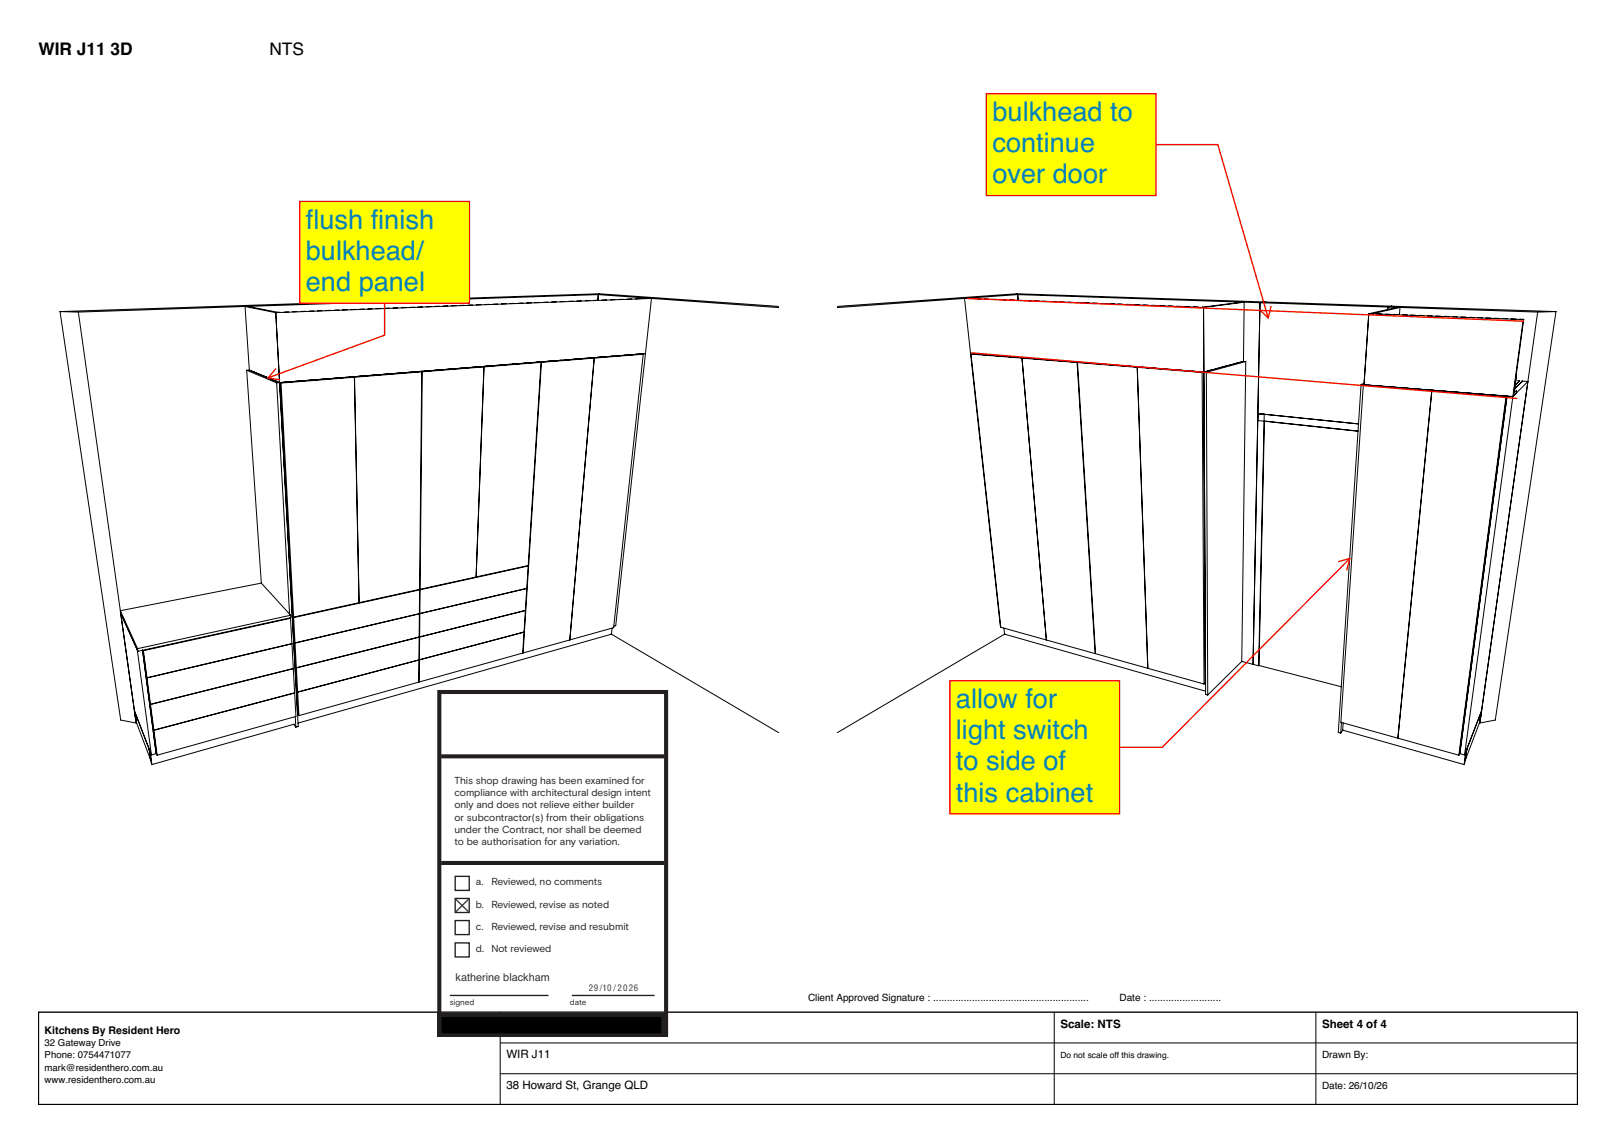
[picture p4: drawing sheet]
<svg xmlns="http://www.w3.org/2000/svg" width="420mm" height="297mm" viewBox="0 0 420 297" stroke-linecap="round" stroke-linejoin="round" font-family="sans-serif">
<g fill="none" stroke="#000" stroke-width=".26">
<path d="M64.4 79.6l7.8 1.6M103.4 80h-1.3M105.5 79.9h-1.2M107.7 79.8l-1.2 .1M109.8 79.7l-1.2 .1M112 79.7h-1.1M114.2 79.6h-1.3M116.4 79.5h-1.3M118.6 79.4l-1.3 .1M120.7 79.3l-1.3 .1M122.8 79.2l-1.1 .1M125 79.2h-1.2"/>
<path d="M127.2 79.1h-1.2M129.4 79h-1.2M131.6 78.9l-1.3 .1M133.7 78.8l-1.1 .1M135.9 78.7l-1.1 .1M138.1 78.7h-1.2M140.3 78.6h-1.3M142.4 78.5l-1.1 .1M144.6 78.4l-1.2 .1M146.8 78.3l-1.2 .1M148.9 78.3h-1.1M151.1 78.2h-1.2"/>
<path d="M153.3 78.1h-1.2M155.5 78l-1.3 .1M155.5 76.5l-135.1 4.6M155.5 76.5l-.1 1.6M155.5 76.5l46.9 3.4M155.8 76.3l-140.2 4.7M155.8 76.3l-.3 .2M155.8 76.3l46.6 3.3M157.7 77.9l-1.3 .1M159.8 77.8l-1.1 .1M162 77.8h-1.2M164.2 77.7h-1.2"/>
<path d="M166.3 77.6h-1.1M168.6 77.5l-1.3 .1M250.7 77.5l62.1 2.4M250.7 77.5l1.5 14.4M250.9 77.5h-.2M251.5 77.5l1.1 .1M253.7 77.6h1.1M255.8 77.7h1.2M258 77.8h1.2M260.1 77.8l1.3 .1M262.4 77.9l1.2 .1M264.2 76.3l-46.6 3.3"/>
<path d="M264.2 76.3l.3 .2M264.2 76.3l97.5 3.3M264.5 78l1.2 .1M264.5 76.5l-46.9 3.4M264.5 76.5l.1 1.5M264.5 76.5l63 2.2M264.5 76.5l.1 1.6M266.7 78.1h1.2M268.9 78.2h1.2M271 78.3h1.2M273.2 78.3l1.2 .1M275.4 78.4l1.2 .1"/>
<path d="M277.6 78.5l1.2 .1M279.7 78.6h1.3M282 78.7h1.1M284.1 78.7l1.2 .1M286.2 78.8l1.3 .1M288.4 78.9l1.3 .1M290.6 79h1.1M292.8 79.1h1.2M294.9 79.2h1.2M297.2 79.2l1.2 .1M299.3 79.3l1.3 .1M301.5 79.4h1.1"/>
<path d="M303.7 79.5h1.1M305.8 79.6h1.3M310.2 79.7l1.2 .1M312.8 79.9l.1 16.8M320.1 78.8l-7.6 1 .3 .1M323.4 78.5l-2.8 .3M323.4 78.5l-10.6 1.4M323.4 78.5l-.2 15.3M327.5 78.7l-1.8 93.9M327.5 78.7l33.2 1.1M327.5 78.7l-.6 28.8M328.9 78.5l-1.4 .2"/>
<path d="M360.7 79.8l38.9 1.3M360.7 79.8l-.1 .7M360.7 79.8v.6M361.7 79.6l42.7 1.4M361.7 79.6l-1 .2M362.9 79.9l-7.2 1.6M15.6 81l15.8 106.1 4 .8-15-106.8M15.6 81l4.8 .1M64.1 96.2l3.8 55.2M64.1 96.2l7.8 3.3M64.8 96.2l7.9 3.2M64.8 96.2h-.7"/>
<path d="M67.4 97.3l.4 .1M70.1 98.4l1.8 .7M71.7 81.2l97.6-3.7-1.5 14.4M71.7 81.2l4.3 78.9 .2-.1M71.7 81.2l-8-1.6 1.1 16.6M71.9 99.5l3.4 60.3M72.2 81.2h-.5M72.7 99.4l4.8 89.4-.6 .1M72.7 99.4l-.8 .1M72.8 99.4l3.3 60.7 .2 .2M72.8 99.4l.2 .1M72.8 81.1l-.6 .1"/>
<path d="M73 99.5l3.3 60.8M73.3 99.4h-.6M75 81l-1.1 .1M77.2 81h-1.1M79.5 80.9h-1.3M81.6 80.8h-1.2M83.7 80.7l-1.2 .1M85.9 80.6l-1.2 .1M88.1 80.6h-1.2M89.3 98.1l-16.5 1.3M90.2 98l-.6 .1M90.3 80.5h-1.3"/>
<path d="M92.1 98l1.2 58.6-17 3.7M92.1 98l-19.1 1.5M92.5 80.4h-1.3M94.6 80.3h-1.1M96.7 80.2l-1.1 .1M99 80.1l-1.3 .1M101.2 80.1h-1.3M106.9 96.7l-17.1 1.4M109 96.5l-1.6 .2M109.4 96.6h.2M109.4 96.5l.3 .1M109.6 96.6l-17.8 1.3 .3 .1"/>
<path d="M109.6 96.6l-.5 56.5-15.8 3.5M109.9 96.5l-1.2 .1M114.9 96.1l-2.4 .2M124.9 95.3h.9l-2.1 54.6M125.4 95.2l-4.7 .4M128.6 95h-.5M133.6 94.6h-.5M134.7 94.5h-.6M135.7 94.4l-.6 .1M137.8 94.3l-1.6 .1M138.8 94.2h-.6M140.3 94.1l.3 .1"/>
<path d="M140.3 94.1h.4M140.6 94.2l-30.9 2.4M140.6 94.2l-3.3 52.7-28.1 6.2 .5-56.5M140.7 94l-1.3 .1M146 93.6l-1.5 .1M147 93.5l-.5 .1M153.4 93l-.6 .1M154.3 92.9l-6.8 .6M154.4 92.9l-.4 .1 .4 .1M154.4 93.1l-13.7 1M154.4 93.1l-6.3 73.2M157.5 92.7l-2.7 .2"/>
<path d="M159.4 92.5l-1.4 .2 1.6-.2M160.5 92.5h-.6M160.6 92.5h-.5M161.6 92.4h-.6M161.7 92.4h-.6M162.7 92.3h-.5M163.8 92.2l-.6 .1M165.8 92l-1.6 .2M166.7 92l-4.7 .3M166.7 92h.5M166.7 92h-.4M167.2 92l-7.7 71.1-23.5 6.6 4.7-75.6"/>
<path d="M167.2 92l-12.7 1.1M167.8 91.9l-95.1 7.5M167.8 91.9l-1.1 .1M167.8 91.9l-7.8 70.7-.4 .1M252.2 91.9l60.7 4.8M252.2 91.9l7.8 70.7M252.2 91.9h.6M252.4 92l27.5 2.2M252.4 92l7.7 71 24.5 6.8-4.7-75.6M252.6 92h-.2M255.2 92.1l.6 .1M256.3 92.2l1.5 .1"/>
<path d="M257.4 92.3h.6M258.3 92.4l1.6 .1M258.4 92.4h.6M259.5 92.5h.6M262.6 92.7h.5M263.5 92.8l3.6 .3M266.1 93l-.5 .1 6.4 73.2M267.6 93.1l.6 .1M268.7 93.2l2.6 .2M271.8 93.4l1.6 .2M279.2 94l.5 .1M280 94.2l4.7 75.7 28.2 7.8"/>
<path d="M280 94.2l32.4 2.6M280.2 94.1h.5M280.3 94.1l-.4 .1M280.5 94.1l-.5 .1M281 94.2h.6M281.2 94.2l1.6 .1M283.2 94.3l.7 .1M287.3 94.7l1.5 .1M288.4 94.7l.5 .1M289.3 94.8l1.6 .2M289.5 94.8l.5 .1M290.4 94.9l.6 .1"/>
<path d="M294.7 95.2l.4 .1M295.5 95.4l2.8 78.3M295.6 95.3l.4 .1h-.5M295.6 95.4l2.7 78.3M296.6 95.4h.5M300.7 95.7l2.6 .2M312.3 96.6l.6 .1M312.4 96.8l.5 80.9M312.4 96.8l.4-.1 .4 80.8-.3 .2M312.9 96.7l.4 83.7 .6 .2M312.9 96.7h.6M313.5 96.7l.4 83.9"/>
<path d="M316.5 95.7l-.5 .1M321.5 94.3l-.6 .2M323 94h-.4M323.1 93.9l-10.2 2.8M323.5 93.9h.3M323.8 93.9l-10.3 2.8M323.8 93.9l-1.1 78-8.8 8.7M353.7 99.9l-5.9 90.4 .7 .2M353.7 99.9l.8 .1M354.5 99.6l-.8 .3M354.5 100l38.7 3.1M355.7 81.5l40.2 1.5"/>
<path d="M355.7 81.5l-1.2 18.5M356 81.5h-.3M356.8 81.5h.2M356.8 81.5h-1.1M356.8 81.5l7.1-1.6-.2 1.8M357.9 81.5l1.3 .1M360.1 81.6l1.3 .1M362.3 81.7l1.3 .1M364.5 81.8h1.3M366.6 81.9h1.3M368.9 81.9l1.2 .1M371 82l1.2 .1"/>
<path d="M373.2 82.1l1.2 .1M375.4 82.2h1.2M377.5 82.3h1.2M379.7 82.4h1.3M381.9 82.4l1.2 .1M384 82.5l1.3 .1M386.2 82.6l1.3 .1M394 98.1l.1-.1-.5 3.9M394.3 98.9l.7 .1-1.2 1.1M395 82.9l1 .1M395.5 99h.2M395.7 99l1.4 .1-3.9 4"/>
<path d="M395.7 99l-2.1 2M395.9 83l-2.7 20.1M396 83h-.1M396 83l-2.7 19.9M404.4 81l-15.8 106.1-4 .8 15-106.8M404.4 81l-4.8 .1M326.9 107.5l1.7 .1-1.5 65.4-4.4-1.1M326.9 107.5l26.3 2.7M326.9 107.5v1.8l26 2.7M328.6 109.5l-1.4 63.4 21.4 5.6M354.3 100.1l-5.8 87.6 30.7 8.5M354.3 100.1l37.1 3"/>
<path d="M354.6 100l-.3 .1M372.3 101.4l-.2 .1-8.8 90.3M372.4 101.4l-.2 .1-8.9 90.3M390.8 102.9l2.4 .2M391.4 103.1l-12.2 93.1M391.4 103.1l.2-.2-12.4 93.3M391.7 102.9l-12.3 92.9 1.2 .4M393.2 103.1l-12.6 93.1M393.3 102.9l-.1 .2M394 102.3l-.7 .6M394.1 102.1l.1-.7-.8 .7M31.3 158.7l.1 .5"/>
<path d="M31.3 158.7l36.6-7.2 7.6 8.4M31.3 158.7l4.4 9.8M75.5 159.9l.1 .6-39.8 8.7M75.5 159.9l-39.8 8.6M108.9 153.2l.2 .1M108.9 153.1l.3 .2M109 159.3l.1 .2M109.1 153.3l-.1 6.1-32.3 7.6M109.1 153.3l-32.8 7.2M109.1 159.5l27.8-6.6-1.1 16.8-26.9 7.5zM109.2 153.3l28.1-6.2-.4 5.8-27.8 6.5zM136.5 158.6l-27.4 6.9-.2-.1"/>
<path d="M35.7 168.9l3.7 27.3M35.7 168.5l.1 .7M35.8 169.2l-4.4-9.9 3.9 28.1 3.8 10M37 168.8l3.6 27-1.2 .4M37.2 169l1 7.2M37.3 169.1l38.2-8.4 .4 6.5-37.7 8.9zM38 175.8l1.1 7.2M38.2 176.2l37.7-8.9 .3 6.4-37.1 9.3M38.2 176.2l.9 6.8M75.4 160.5l.1 .2M76.3 160.5l-.2-.3 .3 6.6 .3 .2M76.3 160.5l.4 6.5"/>
<path d="M76.7 167.1l-.3-.3 .4 6.4 .2 .3M76.7 167.1l32.3-7.6-.1 6-31.9 8M76.7 167.1l.3 6.4M77 173.6l31.9-8-.1 11.6-31.1 8.7M77 173.6l-.2-.3 .3 6.2 .3 .3M77 173.6l.4 6.2M77.4 179.9l-.3-.3 .3 6 .3 .3M77.4 179.9l.3 6M108.9 171.5l-31.5 8.3M108.9 171.5l-31.5 8.4M136.2 164.3l-27.2 7.2M136.2 164.2l-27.2 7.2"/>
<path d="M158.8 164.7l43.6 25.7M159.1 163.2l-.2 1.6-81.5 23.1M260.9 163.2l.2 1.6 52.2 14.8M261.2 164.7l-43.6 25.7M35.1 185.1l3.6 9.5 .4 2.8M35.4 187.7l-.5-3 4.5 11.5M38.8 194.7l.1 .2M38.9 194.9l.6 3.8M39.1 183.1l37.1-9.3 .4 6.2-36.6 9.7M39.1 183.1l-.1-.4 .8 6.5M39.1 183.1l.9 6.6M39.1 197.4l.2 .3"/>
<path d="M39.9 189.4l.1 .3M40 189.8l36.6-9.7 .3 6.1-36.1 10M40 189.8l-.2-.4 1 6.8M40 189.8l.8 6.4M76.4 188.2l.5 .7M76.4 188.2l-36.9 10.5M76.7 186.1l.2 2.8M348.6 187.7l-.1 2.8M349 189.7l31.5 9M349 189.7l-.5 .8M349.1 187.9l-.1 1.8M380.9 197.4l-.2 .3"/>
<path d="M381.1 194.9l-.6 3.8M381.2 194.7l-.1 .2M381.3 194.6l-.4 2.8M384.6 187.7l.5-3-4.5 11.5M384.6 187.7l-3.7 9.7M384.9 185l-.3 2.7"/>
</g>
<path d="M10 263h400v24h-400z" fill="#fff" stroke="#000" stroke-width=".35"/>
<path d="M130 263v24M130 271h280M130 279h280M274 263v24M342 263v24" fill="none" stroke="#000" stroke-width=".26"/>
<path d="M100 79v8.1l-30.3 11.1M71.7 95.7l-2 2.5 3.1 .5" fill="none" stroke="#f00" stroke-width=".35"/>
<path d="M77.9 52.3h44.1v26.5h-44.1z" fill="#ff0" stroke="#f00" stroke-width=".35"/>
<path d="M300.6 37.6h15.9l13.1 45M251.3 77.5l144.8 6M330.4 79.5l-.8 3.1-2.3-2.2M252.4 91.7l142 11.9" fill="none" stroke="#f00" stroke-width=".35"/>
<path d="M256.4 24.3h44.1v26.5h-44.1z" fill="#ff0" stroke="#f00" stroke-width=".35"/>
<path d="M347.8 146l3-.9-.8 3.1M350.8 145.1l-48.7 49.1h-11" fill="none" stroke="#f00" stroke-width=".35"/>
<path d="M246.9 176.9h44.1v34.6h-44.1z" fill="#ff0" stroke="#f00" stroke-width=".35"/>
<path d="M114.2 179.8h58.9v89h-58.9zM114.6 196.5h58M114.6 224.2h58" fill="none" stroke="#231f20" stroke-width="1.1" stroke-linecap="butt"/>
<path d="M113.6 263.2h60v6.1h-60z" fill="#231f20"/>
<path d="M116.9 258.7h25.6M148.6 258.7h21.5" fill="none" stroke="#231f20" stroke-width=".35"/>
<g fill="#231f20">
<path d="M133.6 186.8h.4v.5a1.03 1.03 0 0 1 1.2-.6 1.03 1.03 0 0 1 .8 1v1.9h-.5v-1.8a.76 .76 0 0 0-.9-.7 .76 .76 0 0 0-.6 .9v1.6h-.4z"/>
<path d="M142.1 186h.4v.8h.7v.3h-.7l.1 2 .6 .2v.4l-.8-.1-.3-.5v-2h-.5v-.3h.5z"/>
<path d="M148.5 186h.4v.8h.7v.3h-.7l.1 2 .6 .2v.4l-.8-.1-.3-.5v-2h-.5v-.3h.5z"/>
<path d="M156.9 186h.4v.8h.7v.3h-.7l.1 2 .6 .2v.4l-.8-.1-.3-.5v-2h-.5v-.3h.5z"/>
<path d="M140.2 186h.5v.8h.6v.3h-.6v2l.6 .2v.4l-.7-.1-.4-.5v-2h-.5v-.3h.5z"/>
<path d="M143.8 186h.5v3.6h-.5z"/>
<path d="M153.5 186.8h.4v.5a1.03 1.03 0 0 1 1.2-.6 1.03 1.03 0 0 1 .8 1v1.9h-.5v-1.8a.76 .76 0 0 0-.9-.7 .76 .76 0 0 0-.6 .9v1.6h-.4z"/>
<path d="M158.5 186.8h.5v.5l.4-.5 .7-.1v.4h-.6l-.4 .5-.1 2h-.5z"/>
<path d="M119.5 183.7a4.7 4.7 0 0 1 4.6 1.2 4 4 0 0 1 .8 2.5v5.2h-5.4z"/>
<path d="M125.3 183.7h5.3v4.3h-5.3z"/>
<path d="M125.3 188.3h5.3v4.3a4.7 4.7 0 0 1-4.5-1.1 4.3 4.3 0 0 1-.8-3.2z"/>
<path d="M137 187.1a1.36 1.36 0 0 1 1.6-.3 1.36 1.36 0 0 1 .7 1.4h-2.3a.98 .98 0 0 0 .8 1.1 .98 .98 0 0 0 1.1-.7l.4 .2a1.45 1.45 0 0 1-2.2 .5 1.45 1.45 0 0 1-.1-2.2zM137.4 187.3l-.4 .6h1.9a.9 .9 0 0 0-.6-.8 .9 .9 0 0 0-.9 .2z"/>
<path d="M145.3 187.1a1.36 1.36 0 0 1 1.6-.3 1.36 1.36 0 0 1 .8 1.4h-2.4a.98 .98 0 0 0 .8 1.1 .98 .98 0 0 0 1.1-.7l.4 .2a1.45 1.45 0 0 1-2.2 .5 1.45 1.45 0 0 1-.1-2.2zM145.7 187.3l-.4 .6h1.9a.9 .9 0 0 0-.6-.8 .9 .9 0 0 0-.9 .2z"/>
<path d="M149.9 188.2a1.5 1.5 0 0 1 3 0 1.5 1.5 0 0 1-3 0zM150.4 188.2a1.05 1.05 0 0 0 2.1 0 1.05 1.05 0 0 0-2.1 0z"/>
<path d="M160.5 186h.4v.4h-.4zM160.5 186.7h.4v2.9h-.4z"/>
<path d="M161.8 186h.4v1.2a1.35 1.35 0 0 1 1.8-.3 1.35 1.35 0 0 1 .4 1.9 1.25 1.25 0 0 1-1 .8 1.25 1.25 0 0 1-1.2-.5v.5h-.4zM162.2 188.1a1.02 1.02 0 0 0 2 0 1.02 1.02 0 0 0-2 0z"/>
<path d="M165.4 187.1a1.36 1.36 0 0 1 1.6-.3 1.36 1.36 0 0 1 .7 1.4h-2.3a.98 .98 0 0 0 .8 1.1 .98 .98 0 0 0 1.1-.7l.4 .2a1.45 1.45 0 0 1-2.2 .5 1.45 1.45 0 0 1-.1-2.2zM165.8 187.3l-.4 .6h1.9a.9 .9 0 0 0-.6-.8 .9 .9 0 0 0-.9 .2z"/>
</g>
<path d="M118.3 227.7h3.7v3.7h-3.7zM118.3 233.5h3.7v3.6h-3.7zM118.3 239.2h3.7v3.6h-3.7zM118.3 245h3.7v3.7h-3.7z" fill="none" stroke="#231f20" stroke-width=".35"/>
<path d="M118.4 233.6l3.4 3.3M121.8 233.7l-3.3 3.2" fill="none" stroke="#3d3935" stroke-width=".35"/>
<g fill="#fff" stroke="#fff" stroke-width=".35">
<path d="M116.8 251h29.5v6.9h-29.5z"/>
<path d="M116.9 181.4h53v12.7h-53z"/>
</g>
<path d="M115 264.5h56.7v3.8h-56.7z" fill="#000" stroke="#000" stroke-width=".35"/>
<g font-size="7.1" fill="#0080c0">
<text x="258" y="31.4">bulkhead to</text>
<text x="258" y="39.5">continue</text>
<text x="258" y="47.6">over door</text>
<text x="79.5" y="59.4">flush finish</text>
<text x="79.5" y="67.5">bulkhead/</text>
<text x="79.5" y="75.6">end panel</text>
<text x="248.5" y="183.9">allow for</text>
<text x="248.5" y="192.1">light switch</text>
<text x="248.5" y="200.2">to side of</text>
<text x="248.5" y="208.3">this cabinet</text>
</g>
<g font-size="4.5">
<text x="10" y="14.4">WIR J11 3D</text>
<text x="70" y="14.4">NTS</text>
</g>
<g font-size="3">
<text x="275.6" y="267">Scale: NTS</text>
<text x="343.6" y="267">Sheet 4 of 4</text>
<text x="131.6" y="275">WIR J11</text>
<text x="131.6" y="283">38 Howard St, Grange QLD</text>
</g>
<text font-size="2.8" fill="#323232" x="118.4" y="254.8">katherine blackham</text>
<text font-size="2.7" x="11.6" y="268.6">Kitchens By Resident Hero</text>
<g font-size="2.6" fill="#231f20">
<text x="118.1" y="203.7">This shop drawing has been examined for</text>
<text x="118.1" y="206.9">compliance with architectural design intent</text>
<text x="118.1" y="210.1">only and does not relieve either builder</text>
<text x="118.1" y="213.2">or subcontractor(s) from their obligations</text>
<text x="118.1" y="216.4">under the Contract, nor shall be deemed</text>
<text x="118.1" y="219.6">to be authorisation for any variation.</text>
<text x="123.7" y="230.1">a.</text>
<text x="127.7" y="230.1">Reviewed, no comments</text>
<text x="123.7" y="235.8">b.</text>
<text x="127.7" y="235.8">Reviewed, revise as noted</text>
<text x="123.7" y="241.6">c.</text>
<text x="127.7" y="241.6">Reviewed, revise and resubmit</text>
<text x="123.7" y="247.4">d.</text>
<text x="127.7" y="247.4">Not reviewed</text>
</g>
<g font-size="2.6">
<text x="210" y="260">Client Approved Signature : ........................................................</text>
<text x="291" y="260">Date : ..........................</text>
<text x="343.6" y="275">Drawn By:</text>
<text x="343.6" y="283">Date: 26/10/26</text>
</g>
<g font-size="2.5">
<text x="11.6" y="271.8">32 Gateway Drive</text>
<text x="11.6" y="275">Phone: 0754471077</text>
<text x="11.6" y="278.2">mark@residenthero.com.au</text>
<text x="11.6" y="281.4">www.residenthero.com.au</text>
</g>
<text font-size="2.3" fill="#3d3935" x="153" y="257.4">29/10 /2026</text>
<text font-size="2.2" x="275.6" y="275">Do not scale off this drawing.</text>
<g font-size="2.1" fill="#231f20">
<text x="116.9" y="261.1">signed</text>
<text x="148.1" y="261.1">date</text>
</g>
</svg>
